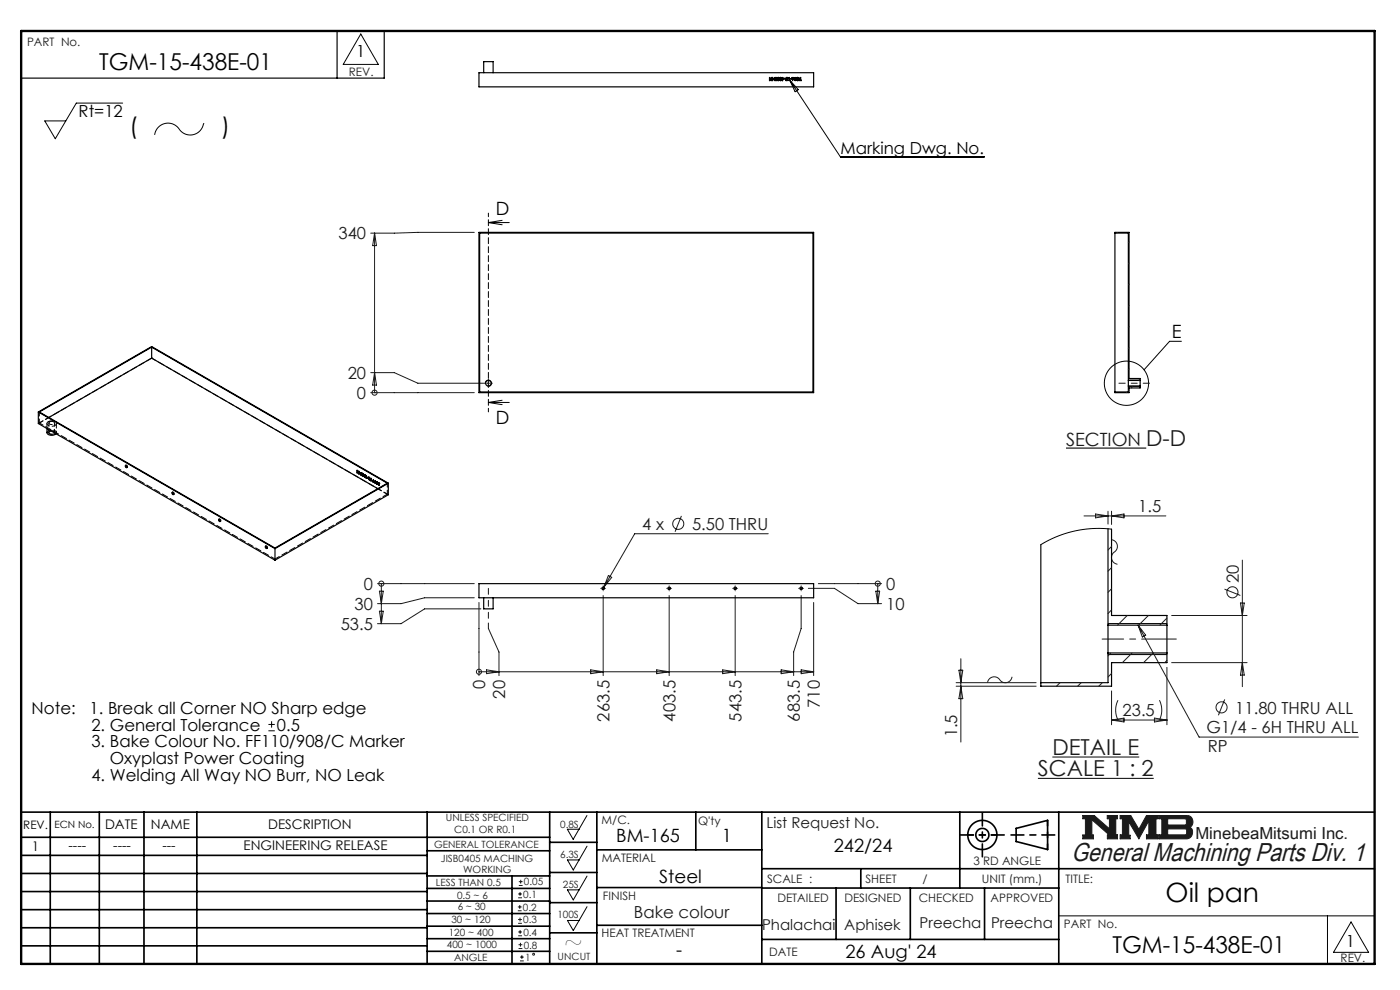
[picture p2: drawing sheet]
<svg xmlns="http://www.w3.org/2000/svg" width="297mm" height="210mm" viewBox="0 0 297 210" stroke-linecap="round" stroke-linejoin="round" font-family="sans-serif">
<g fill="none" stroke="#000" stroke-width=".35">
<path d="M4.5 172.3h287.1M4.5 177.6h112.1M10.7 172.3v32.2M21.1 172.3v32.2M30.5 172.3v32.2M41.8 172.3v32.2M90.6 172.3v32.2M116.6 172.3v32.2M116.6 178.7h10M126.6 172.3v32.2M147.6 172.3v8M161.6 172.3v32.2"/>
<path d="M203.6 172.3v16.1M215.6 175.7l6.6-1.7v6.2l-6.6-1.7zM224.6 172.3v32.2M4.5 185.3h86.1M4.5 181.4h86.1M4.5 189.1h86.1M4.5 193h86.1M4.5 196.8h86.1M90.6 199.1h26M90.6 193.8h26M90.6 188.5h26M90.6 191.1h26"/>
<path d="M90.6 180.5h26M90.6 185.8h26M90.6 196.5h26M108.6 185.8v18.5M116.6 185.1h10M116.6 191.5h10M116.6 197.9h10M126.6 196.3h35M126.6 188.3h35M126.6 180.3h35M161.6 184.3h130M161.6 199.3h63"/>
<path d="M161.6 188.4h63M177.4 188.4v10.9M182.6 184.3v4.1M193.1 188.4v10.9M208.9 188.4v10.9M4.5 200.6h86.1M90.6 201.8h26"/>
<circle cx="208.4" cy="177.1" r="3.1"/>
<circle cx="208.4" cy="177.1" r="1.39"/>
</g>
<path d="M229.7 173h2.4l3.3 2.8v-2.1h-.5v-.7h2.2v.7h-.4v3.4h.4v.8h-2.2v-.8h.4l-3.7-3.2v3.2h.4v.8h-2.3v-.8h.6v-3.4h-.6zM237.6 173h2.3l1.7 2.9 1.6-2.9h2.5v.7h-.5v3.4h.5v.8h-2.5v-.8h.5v-3l-2.1 3.8-2.1-3.6v2.9h.3v.7h-2.2v-.8h.5v-3.4h-.5zM245.9 173h6a1.34 1.34 0 0 1 1.1 1 1.34 1.34 0 0 1-.6 1.5 1.33 1.33 0 0 1 .5 1.4 1.33 1.33 0 0 1-1.2 1h-5.8v-.8h.6v-3.4h-.6zM247.7 173.7h3.8l.2 .2v.8l-.3 .3h-3.7zM247.7 175.8h3.8l.2 .3v.7l-.3 .3h-3.7z" fill="none" stroke="#191924" stroke-width=".21"/>
<path d="M76.5 7.2l3.8 6.5h-7.5zM124.5 173l-2.9 5-1.2-2.1h2.4M124.5 179.5l-2.9 5.1-1.2-2.2h2.4M124.5 185.8l-2.9 5.1-1.2-2.1h2.4M124.5 192.3l-2.9 5.1-1.2-2.1h2.4M224.6 194.3h67M281.6 194.3v10.2M286.6 195.6l3.7 6.4h-7.4z" fill="none" stroke="#000" stroke-width=".21"/>
<path d="M4.5 6.6h287.1" fill="none" stroke="#000" stroke-width=".21" stroke-dasharray="6.3 1.3 1.3 1.3" stroke-dashoffset="1.9"/>
<path d="M71.5 6.6v10M81.5 6.6v10h-77" fill="none" stroke="#000" stroke-width=".25"/>
<path d="M205.3 177.1h6.2M222.2 174v6.2" fill="none" stroke="#000" stroke-width=".35" stroke-dasharray="15.2 1.3 1.3 1.3" stroke-dashoffset="14.1"/>
<path d="M203.8 177.1h9.2M208.4 172.5v9.2M214.5 177.1h9.3" fill="none" stroke="#000" stroke-width=".35" stroke-dasharray="15.2 1.3 1.3 1.3" stroke-dashoffset="12.5"/>
<path d="M4.5 6.6h287.1v197.9h-287.1z" fill="none" stroke="#000" stroke-width=".5"/>
<path d="M229.7 173v.7h.6v3.4h-.6v.8h2.3v-.8h-.4v-3.2l3.7 3.2h-.4v.8h2.2v-.8h-.4v-3.4h.4v-.7h-2.2v.7h.5v2.1l-3.3-2.8zM237.6 173v.7h.5v3.4h-.5v.8h2.2v-.7h-.3v-2.9l2.1 3.6 2.1-3.8v3h-.5v.8h2.5v-.8h-.5v-3.4h.5v-.7h-2.5l-1.6 2.9-1.7-2.9zM247.7 175.8h3.8l.2 .3v.7l-.3 .3h-3.7zM245.9 173v.7h.6v3.4h-.6v.8h6.3l.5-.5 .3-.8-.1-.7-.5-.4a1.34 1.34 0 0 0 .6-1.5 1.34 1.34 0 0 0-1.1-1zM247.7 173.7h3.7l.3 .2v.9l-.3 .2h-3.7z" fill-rule="evenodd" fill="#191924"/>
<g fill="none" stroke="#191924" stroke-width=".21">
<path d="M79.5 49.5v33.8M79.5 49.5l.4 2.6h-.8zM100.6 49.3l-22 .2M237.1 49.3l-.2 .1M239.5 51.3l-.1 .2M239.5 55.8l-.1 .2M78.6 79h5l5 2.3h14M79.5 79l.4 2.7h-.8zM239.5 60.3l-.1 .2M239.5 64.8l-.1 .1M239.5 69.3l-.1 .1M239.5 73.8l-.1 .1"/>
<path d="M239.5 78.3l-.1 .1M78.6 83.3h22M79.5 83.3h.1M103.4 81.3h.5M103.6 81v.5M239.1 83.1l-.1 .2M239.5 82.8l-.1 .1M240.4 81.9l-.4 .4M241.9 80.4l-.3 .3M144.6 109.4l-1.4 3.4M163 113.2h-28.4l-6.8 11.8M230 109.4h17.3"/>
<path d="M232.4 109l2.7 .4-2.7 .4zM235.1 108.4v2.8M235.1 112.2h.1M235.8 115.9l-.7 .8M235.8 114.5a1.51 1.51 0 0 1 1.2 1.3 1.51 1.51 0 0 1-.9 1.6 1.46 1.46 0 0 0 .9 2.3M235.8 108.4v2.8M235.8 109.4l2.7-.4v.8zM263.6 118.8v26.8M80.1 123.8h20.5M80.5 125.4h.8l-.4 2.6zM80.5 129.6h.8l-.4 2.7zM80.9 123.8v8.5"/>
<path d="M80.9 123.8h.1M100.6 126.8h-10.5l-5 1.2h-5M101.6 127.8v15.5M102 129.2h-11.9l-5 3.1h-5M103.6 132.2v1.1l2.3 5v5M127.7 124.8h.5M128 124.6v.5M128 126.3v17M129.1 122.1l.7 .4-1.7 2.1zM141.7 124.8h.5M142 124.6v.5M142 126.3v17"/>
<path d="M155.7 124.8h.5M156 124.6v.5M156 126.3v17M169.7 124.8h.5M170 124.6v.5M170 126.3v7l-1.6 5v5M171.5 124.8h5.5l5 3.2h5M172.6 127.8v15.5M173.6 123.8h13.4M185.8 125.4h.8l-.4 2.6zM186.2 123.8h.1M186.2 123.8v4.2"/>
<path d="M203.8 139.7v17.7M235.7 138.5l-.6 .6M235.8 120.4l-.7 .8M235.8 124.9l-.7 .8M235.8 129.4l-.7 .7M239.1 130.6l-2 2M240.2 138.5l-2.1 2.1M241.4 132.6l13 23.8h33.8M241.4 132.6l1.7 2.1-.8 .4zM243.6 130.6l-2 2M244.6 138.5l-2 2.1M247.6 131.1l-1.5 1.5"/>
<path d="M248.6 130.6h16M259.8 125l3.3 1.3M263.1 127.9h.9l-.4 2.7zM101.6 142.5h.1M101.6 142.5h71M103.2 142.1l2.7 .4-2.7 .4zM125.3 142.1l2.7 .4-2.7 .4zM139.3 142.1l2.7 .4-2.7 .4zM153.3 142.1l2.7 .4-2.7 .4zM165.7 142.1l2.7 .4-2.7 .4zM170 142.1l2.6 .4-2.6 .4zM202.8 145.6h17"/>
<path d="M202.8 144.8h17M203.4 142.2h.8l-.4 2.6zM203.8 145.6l.4 2.6h-.8zM214.7 143.6a1.54 1.54 0 0 1-1.3 1.2 1.54 1.54 0 0 1-1.6-.9 1.44 1.44 0 0 0-2.3 .9M224.9 144.8l-.8 .8M229.4 144.8l-.8 .8M233.9 144.8l-.8 .8M235.8 142.9l-.7 .7M235.8 146.6v7.1M235.8 152.7h11.8M235.8 152.7l2.7-.4v.8zM237.2 148.5a4.7 4.7 0 0 0 0 4.2"/>
<path d="M244.9 152.3l2.7 .4-2.7 .4zM246 148.5a4.7 4.7 0 0 1 0 4.2M247.6 140.1l-.5 .5M247.6 141.6v12.1M248.6 140.6h16M259.8 148.4l-1.3 3.3M263.6 140.6l.4 2.6h-.9zM109.9 193.2h.8M109.9 192.4h.8M109.9 195.9h.8M109.9 195h.8M109.9 190.4h.8"/>
<path d="M109.9 189.6h.8M109.9 198.5h.8M109.9 197.7h.8M110.1 187.8h.8M110.1 187h.8M110.3 192v.8M110.3 194.6v.9M110.3 189.2v.8M110.3 197.3v.8M110.4 200v.8M110.5 186.6v.8M110 201.2h.8"/>
<path d="M110 200.4h.8M110.3 203.8h.8M110.3 203h.8M110.7 202.6v.8"/>
<circle cx="79.5" cy="83.3" r=".54"/>
<circle cx="143.9" cy="111.1" r="1.18"/>
<circle cx="80.9" cy="123.8" r=".54"/>
<circle cx="186.2" cy="123.8" r=".54"/>
<circle cx="261.5" cy="125.6" r="1.18"/>
<circle cx="101.6" cy="142.5" r=".54"/>
<circle cx="259.1" cy="150" r="1.18"/>
<circle cx="113.2" cy="202.4" r=".2"/>
</g>
<path d="M226.1 95h17.1" fill="none" stroke="#000" stroke-width=".24"/>
<g fill="none" stroke="#000" stroke-width=".21">
<path d="M167.6 17l10.7 16.3h30.5M167.6 17l1.8 2-.7 .5zM26 21.9h-9.8l-4.5 7.5-2.2-3.7h4.5M43.3 26.1a2.98 2.98 0 0 1-2.5 2.5 2.98 2.98 0 0 1-3.2-1.7 2.87 2.87 0 0 0-2.9-.6 2.87 2.87 0 0 0-1.9 2.3M103.6 47.2h4.4M103.6 47.2l2.9 .5M106.5 46.7l-2.9 .5M250.6 72.4h-2.5l-5.4 6M10.4 91.5a.68 .68 0 0 1 .7-.1 .68 .68 0 0 1 .5 .5 .73 .73 0 0 1-1.3-.2zM103 81.5a.66 .66 0 0 1 .6-.9 .66 .66 0 0 1 .7 .7 .66 .66 0 0 1-.9 .6M103.6 85.4h4.4M103.6 85.4l2.9 .4"/>
<path d="M106.5 84.9l-2.9 .5M239.4 81.9h2.5M239.4 80.6h2.5M235.8 112.2l-3.9-.1-3.9 .5-3.8 1.2-3.4 1.7M235.1 138.8h12.5M235.1 132.3h12.5M56.9 155h1.4M56.9 153.7h1.4M57.6 153v1.3M220.2 165.1h24.6M223.3 160.6h18.4"/>
<circle cx="239" cy="81.3" r="4.7"/>
</g>
<path d="M103.6 45.2v42.2M10 89.8v1.1" fill="none" stroke="#000" stroke-width=".21" stroke-dasharray="1.3 .6" stroke-dashoffset=".5"/>
<path d="M103.6 131.2v-6.4" fill="none" stroke="#191924" stroke-width=".21" stroke-dasharray="15.2 1.3 1.3 1.3" stroke-dashoffset="14"/>
<g fill="none" stroke="#191924" stroke-width=".21" stroke-dasharray="15.2 1.3 1.3 1.3">
<path d="M103.1 81.3h-.3M103.6 80.8v-.3M103.6 81.8v.3M104.1 81.3h.4M127.5 124.8h-.1M128 124.3h.1M128 125.3h.1M128.5 124.8h.1M141.5 124.8h-.1M142 124.3h.1M142 125.3h.1M142.5 124.8h.1"/>
<path d="M155.5 124.8h-.1M156 124.3h.1M156 125.3h.1M156.5 124.8h.1M169.5 124.8h-.1M170 124.3h.1M170 125.3h.1M170.5 124.8h.1"/>
</g>
<path d="M243.9 81.3h-6.5" fill="none" stroke="#191924" stroke-width=".21" stroke-dasharray="15.2 1.3 1.3 1.3" stroke-dashoffset="13.9"/>
<path d="M249.6 135.6h-15.8" fill="none" stroke="#191924" stroke-width=".21" stroke-dasharray="15.2 1.3 1.3 1.3" stroke-dashoffset="7.9"/>
<g fill="none" stroke="#000" stroke-width=".25">
<path d="M101.6 15.4h71v3h-71zM102.6 15.4v-2.3h2v2.3M163.2 16.4l.2 .7h-.2zM164.1 16.7h.2zM164.4 16.4h.3v.7h-.3l.3-.1v-.2h-.3h.3v-.3zM164.9 16.5a.21 .21 0 0 1 .4 0 .21 .21 0 0 1-.1 .3 .17 .17 0 0 1 0 .3 .17 .17 0 0 1-.2 0 .17 .17 0 0 1 0-.3zM165.5 16.5l.2-.1 .1 .2-.3-.1v.2l.1 .1-.1 .2 .3-.1a.18 .18 0 0 1-.3 .2 .18 .18 0 0 1 0-.3zM166 16.4v.2h.3l-.3 .5zM166 17.1h.1M166 16.7h.2l-.2 .2zM166.4 16.7h.2zM166.8 16.5l.2-.1 .1 .2-.2-.1a.17 .17 0 0 0-.1 .3 .17 .17 0 0 0 .3 0l-.1 .3h-.3l.3-.2a.22 .22 0 0 1-.3-.1 .22 .22 0 0 1 .1-.3z"/>
<path d="M167.4 16.4l.1 .7h-.1zM167.7 16.7h.3zM168.1 17.1h.1M168.1 17.1l.3-.5 .3 .5M168.4 16.4l-.2 .5-.2-.5 .1 .7M168.4 16.4h.1M168.4 16.4l.3 .5 .1-.5-.1 .7M168.7 17.1h.1M169 16.5a.34 .34 0 0 1 .5 0 .34 .34 0 0 1 0 .5 .34 .34 0 0 1-.5-.1 .29 .29 0 0 0 .4 .1 .29 .29 0 0 0 0-.5 .29 .29 0 0 0-.5 .2l.3 .1h-.3zM169.8 16.4l.1 .6 .1 .1h-.3l.1-.1zM101.6 49.3h71v34h-71zM101.8 49.4h70.7v33.7h-70.7z"/>
<path d="M236.5 49.4h2.9v31.3M32.2 76l48 27.7M32.2 76l-21.8 12.6M32.2 73.6v2.4M8.1 87.4v2.4l50.2 29M8.1 87.4l50.2 29M8.1 87.4l24.1-13.9 50.2 29M8.3 87.4l23.9-13.8 50 28.9-23.9 13.8zM10 90.9v.9a1.2 1.2 0 0 0 1.9 .2M26.6 98.8l.1-.1a.25 .25 0 0 1 .2 .2 .25 .25 0 0 1-.1 .3zM26.7 98.7l.2 .5M239.4 80.7v1.2"/>
<path d="M239.4 81.9v1.2h-2.9M239.4 81.9h2.5M239.4 80.7h2.5M241.9 80.7v1.2M241.9 80.7v-.4h-2.4v-31h-3v34h3v-1h2.4v-.4M36.5 104.5l.1-.1a.25 .25 0 0 1 .2 .2 .25 .25 0 0 1-.1 .3zM36.6 104.4l.2 .5M46.4 110.2l.1-.1a.25 .25 0 0 1 .2 .3 .25 .25 0 0 1-.1 .2zM46.5 110.1l.2 .5M56.3 115.9h.1a.25 .25 0 0 1 .2 .2 .25 .25 0 0 1-.1 .2zM56.4 115.9l.2 .4M58.3 116.4v2.4"/>
<path d="M82.4 102.5l-24.1 13.9M82.4 102.5v2.4l-24.1 13.9M220.8 115.5v30.1h15v-5h11.8v-2.1M235.1 112.2v20.4M235.8 112.2v18.4h11.8v2M101.6 123.8h71v3h-71zM102.6 126.8v2.4h2v-2.4M235.1 132.6v5.9M235.1 138.5v6.3h-14.3M235.1 138.5h12.5M235.1 132.6h12.5M247.6 132.6v5.9"/>
<circle cx="163.8" cy="16.8" r=".24"/>
<circle cx="163.8" cy="16.8" r=".32"/>
<circle cx="165.1" cy="16.9" r=".12"/>
<circle cx="165.1" cy="16.6" r=".16"/>
<circle cx="103.6" cy="81.3" r=".59"/>
<circle cx="128" cy="124.8" r=".27"/>
<circle cx="142" cy="124.8" r=".27"/>
<circle cx="156" cy="124.8" r=".27"/>
<circle cx="170" cy="124.8" r=".27"/>
</g>
<g fill="none" stroke="#000" stroke-width=".21" stroke-dasharray="1.3 .6">
<path d="M32.2 76h.1M32.2 73.6v-.1M10.3 89.4a1.14 1.14 0 0 1 1.7 .5 1.18 1.18 0 0 1-2-.1l.3-.4M26.7 98.7h-.1M26.9 99.2l.1-.1M75.8 99.8h.1M75.8 99.8v.5M75.8 99.8l.1 .1M75.9 99.9l-.1-.1M75.9 99.9h.1M76 100v.2M76.1 100h.1"/>
<path d="M76.1 100h-.1M36.6 104.4h-.1M36.8 104.9h.1M46.5 110.1l-.1 .1M46.7 110.6h.1M56.4 115.8l-.1 .1M56.6 116.3h.1M58.3 116.4v-.1M75.8 100.3h.1M75.8 100.3v-.5M76 100.2h.1M76 100.2l.1 .3"/>
<path d="M76 100.2v-.2M76 100.3v-.1M76 100.3h.1M76.1 100l.2 .3M76.1 100.5h.1M76.1 100.5l-.1-.2M76.1 100.5l.2-.2M76.2 100.5h-.1M76.3 100.3h.1M76.3 100.3l-.1 .2M76.3 100.3l-.2-.3M76.3 100.5h.1"/>
<path d="M76.3 100.5l.2 .1M76.3 100.4h.1M76.3 100.4v.1M76.5 100.6v-.1M76.5 100.5h.1M76.5 100.5l-.2-.1M76.5 100.6h.1M76.6 100.3h.1M76.6 100.3l.2 .1M76.6 100.2v.1M76.6 100.2h.1M76.6 100.5h.1"/>
<path d="M76.6 100.5l.2 .1M76.6 100.4h.1M76.6 100.4v.1M76.6 100.8h.1M76.6 100.8l.2 .1M76.6 100.7h.1M76.6 100.7v.1M76.8 100.4h.1M76.8 100.6h.1M76.8 100.4v.2M76.8 100.6l-.2-.2M76.8 100.8h.1"/>
<path d="M76.8 100.6v.2M76.8 100.8l-.2-.1M76.8 100.4l-.2-.2M76.8 100.9v-.5M76.8 100.9h.1M76.9 100.8h.1M76.9 100.8v.1M76.9 100.6h.1M76.9 100.6l.1 .1M76.9 100.7v.1M76.9 100.9h.1M76.9 100.9l.2 .2"/>
<path d="M76.9 100.8h.2M77 100.6h.1M77 100.7h.1M77.1 100.8h.1M77.1 100.8l.1 .2M77.1 100.5h.1M77.1 100.5l-.2 .1M77.1 100.7h.1M77.1 100.7l-.1-.1M77.1 100.6h.1M77.1 100.6l.1 .1M77.1 101h.1"/>
<path d="M77.1 101l-.2-.2M77.1 101.1h.1M77.1 101.1l.1-.1M77.2 100.8v-.1M77.2 100.7h.1M77.2 100.7h-.1M77.2 101h.1M77.2 101h-.1M77.2 100.7l-.1-.2M77.2 101l-.1-.2M77.3 101h.1M77.3 101l.1 .3"/>
<path d="M77.3 100.8h.1M77.3 100.8v.1M77.3 100.9h.1M77.3 100.9v.1M77.4 100.8h.1M77.4 100.8l.1 .1M77.4 100.7h.1M77.4 100.7l-.1 .1M77.4 101.2h.1M77.4 101.2l-.1-.2M77.4 101.3h.1M77.4 101.3l.2-.1"/>
<path d="M77.4 101l-.1-.2M77.4 101h.1M77.5 101.2h.1M77.5 101.2h-.1M77.5 100.9h.1M77.6 100.9l-.2-.2M77.6 100.9h.1M77.6 101.2h.1M77.6 101.2h-.1M77.6 101.3h.1M77.6 101.2v.1M77.7 101.2h.1"/>
<path d="M77.7 100.9h.1M77.7 100.9v.3M77.7 101.2h-.1M77.7 101.3h.1M77.7 101.4h.1M77.7 101.3v.1M77.7 101h.1M77.7 101l.2 .3M77.7 101.3v-.3M77.7 101.3l.2 .1M77.7 101.4v-.1M77.9 101.3h.1"/>
<path d="M77.9 101.3h-.2M77.9 101.4l-.2-.5M77.9 101.4h.1M78 101.4h.1M78 101.4l.2 .1M78 101.3v.1M78 101.3h.1M78.2 101.4l-.2-.1M78.2 101.5v-.1M78.2 101.4h.1M78.2 101.5h.1M78.2 101.5l.2 .3"/>
<path d="M78.2 101.2h.1M78.2 101.2l.2 .1M78.2 101.4v.1M78.2 101.6h.1M78.2 101.6l.2-.1M78.4 101.4h.1M78.4 101.4h-.1M78.4 101.5h.1M78.4 101.5l.1 .1M78.4 101.8h.1M78.4 101.8l-.2-.2M78.4 101.8l.1-.1"/>
<path d="M78.4 101.3h.1M78.4 101.3v.2M78.4 101.5v-.1M78.4 101.3l-.2-.1M78.5 101.6l-.1-.3M78.5 101.6h.1M78.5 101.7h.1M78.5 101.7l-.1 .1M78.5 101.8v-.1M78.7 102h.1M78.7 101.5h.1M78.7 101.5v.5"/>
<path d="M78.7 101.5l.1 .1M78.7 102v-.5M78.8 101.5h.1M78.8 101.5h-.1M78.8 101.6v-.1M78.8 101.6h.1M78.9 101.9h.1M78.9 101.9l.2 .1M79.1 102l-.2-.1M79.1 102h.1M79.1 102.3h.1M79.2 102.3v-.4"/>
<path d="M79.2 102.3h.1M79.2 101.8h.1M79.2 101.8l-.1 .5M79.2 101.9h.1M79.2 101.9l.2 .5M79.4 102.4h.1M79.4 102.3h.1M79.4 102.3l-.2-.5M79.4 102.4l.2-.3M79.6 102.1h.1M79.6 102.1v.4M79.6 102h.1"/>
<path d="M79.6 102l-.2 .3M79.6 102.5h.1M79.6 102.5l.1 .1M79.7 102.6l-.1-.6M79.7 102.6h.1M79.7 102.3h.1M79.7 102.3l.3 .4M79.8 102.2h.1M79.8 102.4h.1M79.8 102.4l.1 .1M79.8 102.2h.2M79.9 102.5v-.1"/>
<path d="M79.9 102.4h.1M79.9 102.4l-.2-.1M79.9 102.5h.1M80 102.7h.1M80 102.7l-.2-.3M80 102.7l.1 .1M80 102.2h.1M80 102.2h-.2M80 102.2l.2 .4M80.1 102.7h-.1M80.1 102.8h.1M80.2 102.8v-.2"/>
<path d="M80.2 102.8h.1M80.2 102.6h.1M80.2 102.6l-.1 .1M80.2 102.6l-.2-.4M80.3 102.4h.1M80.3 102.4l.1 .1M80.4 102.5h.1M80.4 103h.1M80.4 102.5v.5M80.4 102.5l.1 .1M80.4 103v-.5M80.5 102.5l-.2-.1"/>
<path d="M80.5 102.6v-.1M80.5 102.5h.1M80.5 102.6h.1"/>
</g>
<path d="M8.3 89.7l2.1-1.1M8.3 89.7v-2.3M26.7 98.7a.26 .26 0 0 1 .3 .1 .26 .26 0 0 1-.1 .4M36.6 104.4a.26 .26 0 0 1 .3 .1 .26 .26 0 0 1-.1 .4M46.5 110.1a.26 .26 0 0 1 .3 .2 .26 .26 0 0 1-.1 .3M56.4 115.9a.26 .26 0 0 1 .3 .1 .26 .26 0 0 1-.1 .3M80.2 103.7l2 1.1M82.2 104.8v-2.3" fill="none" stroke="#000" stroke-width=".21" stroke-dasharray="1.3 .6" stroke-dashoffset=".4"/>
<path d="M8.1 89.8l24.1-13.8M10.5 89.5a.58 .58 0 0 1 .6-.1 .58 .58 0 0 1 .4 .5 .64 .64 0 0 1-1.1-.3l.1-.1M10.5 91.5a.58 .58 0 0 1 .6-.1 .58 .58 0 0 1 .4 .5 .64 .64 0 0 1-1.1-.2l.1-.2" fill="none" stroke="#000" stroke-width=".21" stroke-dasharray="1.3 .6" stroke-dashoffset=".1"/>
<path d="M32.2 76l50.2 28.9M11.9 92a.56 .56 0 0 0-.1-.6 .56 .56 0 0 0-.6-.2 1 1 0 0 0-1.2 .6M58.3 118.6l23.9-13.8" fill="none" stroke="#000" stroke-width=".21" stroke-dasharray="1.3 .6" stroke-dashoffset=".2"/>
<path d="M8.3 89.7l50 28.9" fill="none" stroke="#000" stroke-width=".21" stroke-dasharray="1.3 .6" stroke-dashoffset=".3"/>
<path d="M12 91.8v-2" fill="none" stroke="#000" stroke-width=".21" stroke-dasharray="1.3 .6" stroke-dashoffset="1"/>
<path d="M10.4 89.7v2.1M11.6 91.8v-2.1" fill="none" stroke="#000" stroke-width=".21" stroke-dasharray="1.3 .6" stroke-dashoffset=".6"/>
<text font-size="5.6" x="247.3" y="191.4">Oil pan</text>
<text font-size="5.5" fill="#191924" x="227.3" y="182.7">General Machining Parts Div. 1</text>
<g font-size="4.9">
<text x="21" y="14.8">TGM-15-438E-01</text>
<text x="27.4" y="28.4">(</text>
<text x="47" y="28.4">)</text>
<text x="119.6" y="201.6">~</text>
<text x="236" y="202.1">TGM-15-438E-01</text>
</g>
<g font-size="4.7" fill="#191924">
<text x="243.2" y="94.6">D-D</text>
<text x="223.3" y="160.1">DETAIL E</text>
<text x="220.2" y="164.6">SCALE 1 : 2</text>
</g>
<g font-size="3.9">
<text x="105.2" y="45.6">D</text>
<text x="248.6" y="71.6">E</text>
<text x="105.2" y="89.9">D</text>
<text x="130.7" y="178.6">BM-165</text>
<text x="153.1" y="178.6">1</text>
<text x="176.9" y="180.6">242/24</text>
<text x="139.8" y="187.2">Steel</text>
<text x="143.5" y="202.9">-</text>
<text x="179.4" y="203.3">26 Aug' 24</text>
</g>
<text font-size="3.9" fill="#191924" x="226.1" y="94.6">SECTION</text>
<g font-size="3.5">
<text x="75.6" y="12.1">1</text>
<text x="16.7" y="24.9">Rt=12</text>
<text x="178.3" y="32.7">Marking Dwg. No.</text>
<text x="6.7" y="151.5">Note:</text>
<text x="19" y="151.5">1. Break all Corner NO Sharp edge</text>
<text x="19.4" y="155">2. General Tolerance</text>
<text x="58.8" y="155">0.5</text>
<text x="19.4" y="158.5">3. Bake Colour No. FF110/908/C Marker</text>
<text x="19.4" y="165.6">4. Welding All Way NO Burr, NO Leak</text>
<text x="23.3" y="162.1">Oxyplast Power Coating</text>
<text x="285.5" y="200.9">1</text>
</g>
<g font-size="3.5" fill="#191924">
<text x="71.8" y="50.8">340</text>
<text x="73.8" y="80.4">20</text>
<text x="75.7" y="84.6">0</text>
<text x="136.2" y="112.5">4 x</text>
<text x="146.8" y="112.5">5.50 THRU</text>
<text x="241.5" y="108.7">1.5</text>
<text x="77.2" y="125.1">0</text>
<text x="188" y="125.1">0</text>
<text x="262.8" y="123.7" transform="rotate(-90 262.8 123.7)">20</text>
<text x="75.2" y="129.4">30</text>
<text x="188" y="129.4">10</text>
<text x="72.3" y="133.6">53.5</text>
<text x="102.9" y="146.2" transform="rotate(-90 102.9 146.2)">0</text>
<text x="107.2" y="148.2" transform="rotate(-90 107.2 148.2)">20</text>
<text x="129.3" y="153.1" transform="rotate(-90 129.3 153.1)">263.5</text>
<text x="143.3" y="153.1" transform="rotate(-90 143.3 153.1)">403.5</text>
<text x="157.3" y="153.1" transform="rotate(-90 157.3 153.1)">543.5</text>
<text x="169.7" y="153.1" transform="rotate(-90 169.7 153.1)">683.5</text>
<text x="173.9" y="150.1" transform="rotate(-90 173.9 150.1)">710</text>
<text x="238.2" y="152">23.5</text>
<text x="256" y="155.6">G1/4 - 6H THRU ALL</text>
<text x="262.1" y="151.4">11.80 THRU ALL</text>
<text x="203.1" y="156.4" transform="rotate(-90 203.1 156.4)">1.5</text>
<text x="256.2" y="159.5">RP</text>
<text x="253.6" y="178.1">MinebeaMitsumi Inc.</text>
<text x="134.5" y="194.8">Bake colour</text>
</g>
<g font-size="3.2" fill="#191924">
<text x="162.6" y="175.5">List Request No.</text>
<text x="161.7" y="197.2">Phalachai</text>
<text x="179.1" y="197.2">Aphisek</text>
<text x="195.1" y="196.8">Preecha</text>
<text x="210.2" y="196.8">Preecha</text>
</g>
<g font-size="2.8">
<text x="22.3" y="175.9">DATE</text>
<text x="32" y="175.9">NAME</text>
<text x="56.9" y="175.9">DESCRIPTION</text>
<text x="6.8" y="180.6">1</text>
<text x="14.5" y="180.3">----</text>
<text x="24" y="180.3">----</text>
<text x="34.5" y="180.3">---</text>
<text x="51.7" y="180.3">ENGINEERING RELEASE</text>
</g>
<g font-size="2.5" fill="#191924">
<text x="5.7" y="9.8">PART No.</text>
<text x="74" y="16">REV.</text>
<text x="127.6" y="174.8">M/C.</text>
<text x="148.1" y="175.1">Q'ty</text>
<text x="127.6" y="182.8">MATERIAL</text>
<text x="206.5" y="183.6">3 RD ANGLE</text>
<text x="127.9" y="191">FINISH</text>
<text x="162.7" y="187.2">SCALE :</text>
<text x="164.9" y="191.4">DETAILED</text>
<text x="179.1" y="191.4">DESIGNED</text>
<text x="183.6" y="187.2">SHEET</text>
<text x="194.9" y="191.4">CHECKED</text>
<text x="195.7" y="187.2">/</text>
<text x="208.3" y="187.2">UNIT (mm.)</text>
<text x="210.2" y="191.4">APPROVED</text>
<text x="226" y="187.2">TITLE:</text>
<text x="225.7" y="196.8">PART No.</text>
<text x="127.6" y="198.9">HEAT TREATMENT</text>
<text x="163.2" y="202.9">DATE</text>
<text x="284.4" y="204.1">REV.</text>
</g>
<text font-size="2.5" x="4.9" y="175.9">REV.</text>
<text font-size="2.1" x="11.6" y="175.6">ECN No.</text>
<g font-size="2.1" fill="#191924">
<text x="92.1" y="179.9">GENERAL TOLERANCE</text>
<text x="94.6" y="174.2">UNLESS SPECIFIED</text>
<text x="96.4" y="176.8">C0.1 OR R0.1</text>
<text x="118.8" y="175.5">0.8S</text>
<text x="93.5" y="182.9">JISB0405 MACHING</text>
<text x="98.2" y="185.3">WORKING</text>
<text x="118.8" y="181.9">6.3S</text>
<text x="92.5" y="187.9">LESS THAN 0.5</text>
<text x="97" y="190.7">0.5 ~ 6</text>
<text x="111" y="190.4">0.1</text>
<text x="111.2" y="187.8">0.05</text>
<text x="119.4" y="188.4">25S</text>
<text x="95.8" y="195.8">30 ~ 120</text>
<text x="97.1" y="193.1">6 ~ 30</text>
<text x="110.9" y="193.2">0.2</text>
<text x="111" y="195.9">0.3</text>
<text x="118.2" y="194.8">100S</text>
<text x="94.8" y="201.1">400 ~ 1000</text>
<text x="95.2" y="198.5">120 ~ 400</text>
<text x="96.3" y="203.9">ANGLE</text>
<text x="111" y="198.5">0.4</text>
<text x="111.1" y="201.2">0.8</text>
<text x="111.4" y="203.8">1</text>
<text x="118.3" y="203.7">UNCUT</text>
</g>
</svg>
